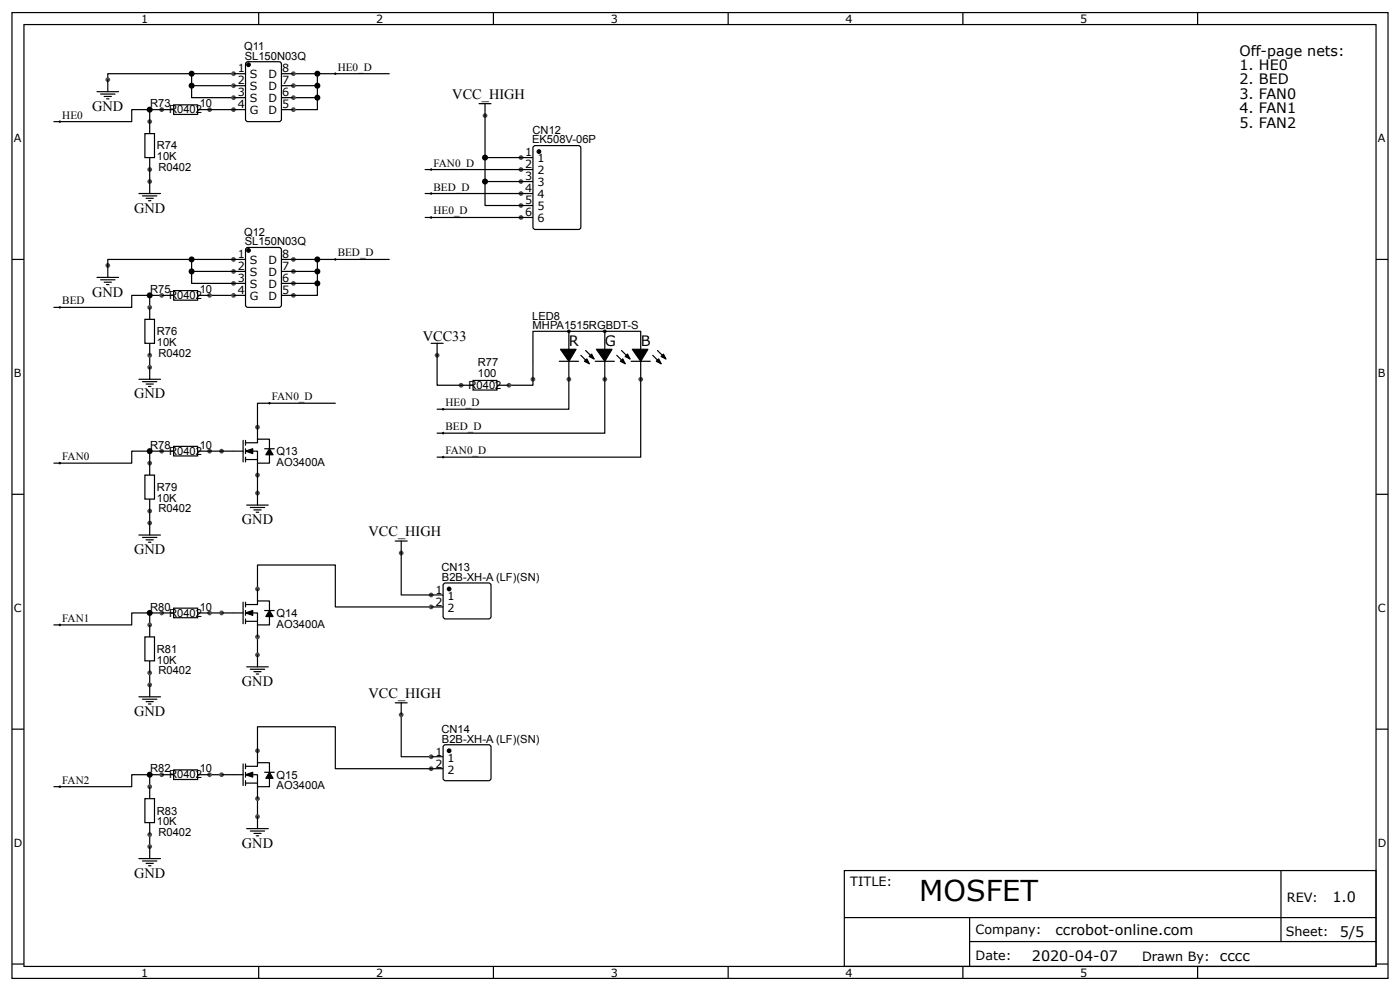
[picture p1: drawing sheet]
<svg xmlns="http://www.w3.org/2000/svg" width="309mm" height="219mm" viewBox="0 0 309 219" stroke-linecap="round" stroke-linejoin="round" font-family="sans-serif">
<g fill="none" stroke="#000" stroke-width=".26">
<path d="M2.6 2.8h304.1v213.2h-304.1zM5.3 5.4h298.7v208h-298.7zM57.1 2.8v2.6M109 2.8v2.6M160.9 2.8v2.6M212.7 2.8v2.6M264.6 2.8v2.6M118 32.2l9.8-.1 .5 .3v17.7l-.2 .5-9.8 .1-.5-.3-.1-17.7zM2.6 57.3h2.7M304 57.3h2.7M2.6 109.1h2.7M304 109.1h2.7"/>
<path d="M2.6 161h2.7M304 161h2.7M186.5 192.2h117.5v21.2h-117.5zM283 192.2v15.7M2.6 212.9h2.7M57.1 213.4v2.6M109 213.4v2.6M160.9 213.4v2.6M186.6 202.6h117.3M212.7 213.4v2.6M214.2 207.9h89.7M214.2 202.6v10.6"/>
<path d="M264.6 213.4v2.6M304 212.9h2.7"/>
</g>
<circle cx="119.1" cy="33.5" r=".4" fill="#000" stroke="#000" stroke-width=".26"/>
<circle cx="115.1" cy="34.8" r=".53" fill="#4f4f4f"/>
<path d="M115.1 34.8h2.6" fill="none" stroke="#000" stroke-width=".26"/>
<circle cx="115.1" cy="37.4" r=".53" fill="#4f4f4f"/>
<path d="M115.1 37.4h2.6" fill="none" stroke="#000" stroke-width=".26"/>
<circle cx="115.1" cy="40.1" r=".53" fill="#4f4f4f"/>
<path d="M115.1 40.1h2.6" fill="none" stroke="#000" stroke-width=".26"/>
<circle cx="115.1" cy="42.7" r=".53" fill="#4f4f4f"/>
<path d="M115.1 42.7h2.6" fill="none" stroke="#000" stroke-width=".26"/>
<circle cx="115.1" cy="45.4" r=".53" fill="#4f4f4f"/>
<path d="M115.1 45.4h2.6" fill="none" stroke="#000" stroke-width=".26"/>
<circle cx="115.1" cy="48" r=".53" fill="#4f4f4f"/>
<path d="M115.1 48h2.6M51.6 99.6h2.1M53.7 97.2v4.8M54.2 97.8h2.7v-.8h2.6v2.1M54.2 99.6h2.7v2.7h2.6v-1.9M54.2 97.2v1.1M54.2 99.1v1M58.5 99.1h2.1M54.2 101.5h2.7M54.2 100.9v1.1" fill="none" stroke="#000" stroke-width=".26"/>
<path d="M54.2 99.6l1.6-.5v1zM59.5 99.1l.8 1.3h-1.6z" fill="#000" stroke="#000" stroke-width=".26"/>
<circle cx="56.9" cy="94.3" r=".53" fill="#4f4f4f"/>
<path d="M56.9 94.3v2.7" fill="none" stroke="#000" stroke-width=".26"/>
<circle cx="48.9" cy="99.6" r=".53" fill="#4f4f4f"/>
<path d="M48.9 99.6h2.7" fill="none" stroke="#000" stroke-width=".26"/>
<circle cx="56.9" cy="104.9" r=".53" fill="#4f4f4f"/>
<path d="M56.9 102.3v2.6" fill="none" stroke="#000" stroke-width=".26"/>
<path d="M146 78.7l.6-.5 .5 1zM145 79.8l.5-.6 .5 1.1z" fill="#000" stroke="#000" stroke-width=".26"/>
<circle cx="141.6" cy="83.7" r=".53" fill="#4f4f4f"/>
<path d="M131.5 79.8h4.2M136.3 78.4l1.8 1.9M137.3 77.4l1.9 1.8M139.4 79.8h4.3M141.6 79.8v3.9M144.2 78.4l1.8 1.9M145.3 77.4l1.8 1.8" fill="none" stroke="#000" stroke-width=".26"/>
<path d="M131.8 77.1h3.4l-1.6 2.7zM139.7 77.1h3.4l-1.5 2.7z" fill="#000" stroke="#000" stroke-width=".26"/>
<circle cx="133.6" cy="83.7" r=".53" fill="#4f4f4f"/>
<path d="M123.6 79.8h4.2M133.6 79.8v3.9" fill="none" stroke="#000" stroke-width=".26"/>
<path d="M123.8 77.1h3.5l-1.6 2.7zM138.1 78.7l.5-.5 .6 1zM137.1 79.8l.5-.6 .5 1.1z" fill="#000" stroke="#000" stroke-width=".26"/>
<circle cx="117.7" cy="83.7" r=".53" fill="#4f4f4f"/>
<path d="M117.7 79.8v3.9M128.3 78.4l1.9 1.9M129.4 77.4l1.8 1.8" fill="none" stroke="#000" stroke-width=".26"/>
<circle cx="125.7" cy="83.7" r=".53" fill="#4f4f4f"/>
<g fill="none" stroke="#000" stroke-width=".26">
<path d="M125.7 73.2v3.9M125.7 79.8v3.9M133.6 73.2v3.9M141.6 77.1v-3.9h-23.9v6.6M117.7 83.7v1.4h-5.3"/>
<circle cx="125.7" cy="73.2" r=".26"/>
<circle cx="133.6" cy="73.2" r=".26"/>
</g>
<path d="M130.2 78.7l.5-.5 .5 1zM129.1 79.8l.5-.6 .6 1.1z" fill="#000" stroke="#000" stroke-width=".26"/>
<circle cx="33.1" cy="26.9" r=".53" fill="#4f4f4f"/>
<path d="M33.1 26.9v2.6" fill="none" stroke="#000" stroke-width=".26"/>
<circle cx="33.1" cy="37.4" r=".53" fill="#4f4f4f"/>
<path d="M32 29.5h2.1v5.3h-2.1zM33.1 34.8v2.6" fill="none" stroke="#000" stroke-width=".26"/>
<circle cx="46.3" cy="24.2" r=".53" fill="#4f4f4f"/>
<path d="M43.7 24.2h2.6" fill="none" stroke="#000" stroke-width=".26"/>
<circle cx="35.7" cy="24.2" r=".53" fill="#4f4f4f"/>
<path d="M35.7 24.2h2.7M38.4 23.2h5.3v2.1h-5.3z" fill="none" stroke="#000" stroke-width=".26"/>
<circle cx="33.1" cy="40.1" r=".53" fill="#4f4f4f"/>
<g fill="none" stroke="#000" stroke-width=".26">
<path d="M42.3 16.3v5.3h9.3M42.3 18.9h9.3M51.6 16.3h-27.8v1.3M54.3 13.9l.5-.3h6.8l.5 .3 .1 12.4-.3 .5-7.1 .1-.5-.3zM64.8 18.9h5.3M64.8 16.3h21.2M70.1 16.3v7.9h-5.3M33.1 37.4v5.3M35.7 24.2h-2.6v2.7M64.8 21.6h5.3M30.7 42.7h4.8M31.5 43.3h3.2"/>
<path d="M32.3 43.8h1.6M32.8 44.3h.5"/>
</g>
<circle cx="54.9" cy="14.3" r=".4" fill="#000" stroke="#000" stroke-width=".26"/>
<circle cx="51.6" cy="16.3" r=".53" fill="#4f4f4f"/>
<path d="M51.6 16.3h2.6" fill="none" stroke="#000" stroke-width=".26"/>
<circle cx="51.6" cy="18.9" r=".53" fill="#4f4f4f"/>
<path d="M51.6 18.9h2.6" fill="none" stroke="#000" stroke-width=".26"/>
<circle cx="51.6" cy="21.6" r=".53" fill="#4f4f4f"/>
<path d="M51.6 21.6h2.6" fill="none" stroke="#000" stroke-width=".26"/>
<circle cx="51.6" cy="24.2" r=".53" fill="#4f4f4f"/>
<path d="M51.6 24.2h2.6" fill="none" stroke="#000" stroke-width=".26"/>
<circle cx="64.8" cy="24.2" r=".53" fill="#4f4f4f"/>
<path d="M62.2 24.2h2.6" fill="none" stroke="#000" stroke-width=".26"/>
<circle cx="64.8" cy="21.6" r=".53" fill="#4f4f4f"/>
<path d="M62.2 21.6h2.6" fill="none" stroke="#000" stroke-width=".26"/>
<circle cx="64.8" cy="18.9" r=".53" fill="#4f4f4f"/>
<path d="M62.2 18.9h2.6" fill="none" stroke="#000" stroke-width=".26"/>
<circle cx="64.8" cy="16.3" r=".53" fill="#4f4f4f"/>
<path d="M62.2 16.3h2.6" fill="none" stroke="#000" stroke-width=".26"/>
<circle cx="23.8" cy="17.6" r=".53" fill="#4f4f4f"/>
<path d="M23.8 17.6v2.6M21.4 20.2h4.8M22.2 20.8h3.2M23 21.3h1.6M23.5 21.8h.6M33.1 24.2h-4v2.7h-17.2M46.3 24.2h5.3M33.1 65.2h-4v2.7h-17.2M46.3 65.2h5.3" fill="none" stroke="#000" stroke-width=".26"/>
<circle cx="23.8" cy="58.6" r=".53" fill="#4f4f4f"/>
<path d="M23.8 58.6v2.7M54.5 54.7l7.1-.1 .5 .3 .1 12.4-.3 .5-7.1 .1-.5-.3-.1-12.4zM21.4 61.3h4.8M22.2 61.8h3.2M23 62.3h1.6M23.5 62.8h.6" fill="none" stroke="#000" stroke-width=".26"/>
<circle cx="54.9" cy="55.3" r=".4" fill="#000" stroke="#000" stroke-width=".26"/>
<circle cx="51.6" cy="57.3" r=".53" fill="#4f4f4f"/>
<path d="M51.6 57.3h2.6" fill="none" stroke="#000" stroke-width=".26"/>
<circle cx="51.6" cy="59.9" r=".53" fill="#4f4f4f"/>
<path d="M51.6 59.9h2.6" fill="none" stroke="#000" stroke-width=".26"/>
<circle cx="51.6" cy="62.6" r=".53" fill="#4f4f4f"/>
<path d="M51.6 62.6h2.6" fill="none" stroke="#000" stroke-width=".26"/>
<circle cx="51.6" cy="65.2" r=".53" fill="#4f4f4f"/>
<path d="M51.6 65.2h2.6" fill="none" stroke="#000" stroke-width=".26"/>
<circle cx="64.8" cy="65.2" r=".53" fill="#4f4f4f"/>
<path d="M62.2 65.2h2.6" fill="none" stroke="#000" stroke-width=".26"/>
<circle cx="64.8" cy="62.6" r=".53" fill="#4f4f4f"/>
<path d="M62.2 62.6h2.6" fill="none" stroke="#000" stroke-width=".26"/>
<circle cx="64.8" cy="59.9" r=".53" fill="#4f4f4f"/>
<path d="M62.2 59.9h2.6" fill="none" stroke="#000" stroke-width=".26"/>
<circle cx="64.8" cy="57.3" r=".53" fill="#4f4f4f"/>
<path d="M42.3 57.3v5.3h9.3M42.3 59.9h9.3M51.6 57.3h-27.8v1.3M62.2 57.3h23.8M64.8 59.9h5.3M70.1 57.3v7.9h-5.3M33.1 78.4v2.7M35.7 65.2h-2.6v2.7M64.8 62.6h5.3" fill="none" stroke="#000" stroke-width=".26"/>
<circle cx="33.1" cy="81.1" r=".53" fill="#4f4f4f"/>
<path d="M30.7 83.7h4.8M31.5 84.3h3.2M32.3 84.8h1.6M32.8 85.3h.5M33.1 81.1v2.6" fill="none" stroke="#000" stroke-width=".26"/>
<circle cx="46.3" cy="65.2" r=".53" fill="#4f4f4f"/>
<path d="M43.7 65.2h2.6" fill="none" stroke="#000" stroke-width=".26"/>
<circle cx="35.7" cy="65.2" r=".53" fill="#4f4f4f"/>
<path d="M35.7 65.2h2.7M38.4 64.2h5.3v2.1h-5.3z" fill="none" stroke="#000" stroke-width=".26"/>
<circle cx="33.1" cy="67.9" r=".53" fill="#4f4f4f"/>
<path d="M33.1 67.9v2.6" fill="none" stroke="#000" stroke-width=".26"/>
<circle cx="33.1" cy="78.4" r=".53" fill="#4f4f4f"/>
<path d="M32 70.5h2.1v5.3h-2.1zM33.1 75.8v2.6" fill="none" stroke="#000" stroke-width=".26"/>
<g fill="#000">
<path d="M13.2 26.6v.5zM13 26.9h.5z"/>
<path d="M13.2 67.6v.5zM13 67.9h.5z"/>
<path d="M13.2 102v.5zM13 102.3h.5z"/>
<circle cx="13.2" cy="26.9" r=".26"/>
<circle cx="13.2" cy="67.9" r=".26"/>
<circle cx="13.2" cy="102.3" r=".26"/>
</g>
<circle cx="33.1" cy="102.3" r=".53" fill="#4f4f4f"/>
<path d="M33.1 102.3v2.6" fill="none" stroke="#000" stroke-width=".26"/>
<circle cx="33.1" cy="112.8" r=".53" fill="#4f4f4f"/>
<path d="M32 104.9h2.1v5.3h-2.1zM33.1 110.2v2.6" fill="none" stroke="#000" stroke-width=".26"/>
<circle cx="46.3" cy="99.6" r=".53" fill="#4f4f4f"/>
<path d="M43.7 99.6h2.6" fill="none" stroke="#000" stroke-width=".26"/>
<circle cx="35.7" cy="99.6" r=".53" fill="#4f4f4f"/>
<path d="M35.7 99.6h2.7M38.4 98.6h5.3v2.1h-5.3z" fill="none" stroke="#000" stroke-width=".26"/>
<circle cx="33.1" cy="115.5" r=".53" fill="#4f4f4f"/>
<path d="M35.7 99.6h-2.6v2.7M30.7 118.1h4.8M31.5 118.7h3.2M32.3 119.2h1.6M32.8 119.7h.5M33.1 112.8v5.3" fill="none" stroke="#000" stroke-width=".26"/>
<circle cx="56.9" cy="108.9" r=".53" fill="#4f4f4f"/>
<path d="M33.1 99.6h-4v2.7h-17.2M46.3 99.6h2.6M74.1 89h-17.2v5.3M54.5 111.5h4.8M55.3 112.1h3.2M56.1 112.6h1.6M56.6 113.1h.5M56.9 104.9v6.6M33.1 135.3h-4v2.7h-17.2M46.3 135.3h2.6M56.9 130v-5.2h17.2v9.2h21.1M56.9 140.6v4" fill="none" stroke="#000" stroke-width=".26"/>
<circle cx="56.9" cy="144.6" r=".53" fill="#4f4f4f"/>
<path d="M35.7 135.3h-2.6v2.7M33.1 148.6v2.6M54.5 147.2h4.8M55.3 147.8h3.2M56.1 148.3h1.6M56.6 148.8h.5M56.9 144.6v2.6" fill="none" stroke="#000" stroke-width=".26"/>
<circle cx="33.1" cy="151.2" r=".53" fill="#4f4f4f"/>
<path d="M30.7 153.9h4.8M31.5 154.4h3.2M32.3 154.9h1.6M32.8 155.4h.5M33.1 151.2v2.7" fill="none" stroke="#000" stroke-width=".26"/>
<circle cx="46.3" cy="135.3" r=".53" fill="#4f4f4f"/>
<path d="M43.7 135.3h2.6" fill="none" stroke="#000" stroke-width=".26"/>
<circle cx="35.7" cy="135.3" r=".53" fill="#4f4f4f"/>
<path d="M35.7 135.3h2.7M38.4 134.3h5.3v2.1h-5.3z" fill="none" stroke="#000" stroke-width=".26"/>
<circle cx="33.1" cy="138" r=".53" fill="#4f4f4f"/>
<path d="M33.1 138v2.6" fill="none" stroke="#000" stroke-width=".26"/>
<circle cx="33.1" cy="148.6" r=".53" fill="#4f4f4f"/>
<path d="M51.6 135.3h2.1M53.7 133v4.7M54.2 133.5h2.7v-.8h2.6v2.1M54.2 135.3h2.7v2.7h2.6v-1.9M54.2 137.2h2.7M54.2 133v1M54.2 134.8v1.1M54.2 136.7v1M58.5 134.8h2.1M32 140.6h2.1v5.3h-2.1zM33.1 145.9v2.7" fill="none" stroke="#000" stroke-width=".26"/>
<g fill="#000">
<path d="M13.2 137.7v.5zM13 138h.5z"/>
<circle cx="13.2" cy="138" r=".26"/>
</g>
<path d="M54.2 135.3l1.6-.5v1.1zM59.5 134.8l.8 1.3h-1.6z" fill="#000" stroke="#000" stroke-width=".26"/>
<circle cx="56.9" cy="130" r=".53" fill="#4f4f4f"/>
<path d="M56.9 130v2.7" fill="none" stroke="#000" stroke-width=".26"/>
<circle cx="48.9" cy="135.3" r=".53" fill="#4f4f4f"/>
<path d="M48.9 135.3h2.7" fill="none" stroke="#000" stroke-width=".26"/>
<circle cx="56.9" cy="140.6" r=".53" fill="#4f4f4f"/>
<path d="M56.9 138v2.6M33.1 171.1h-4v2.6h-17.2M46.3 171.1h2.6M56.9 176.3v4" fill="none" stroke="#000" stroke-width=".26"/>
<circle cx="56.9" cy="180.3" r=".53" fill="#4f4f4f"/>
<path d="M35.7 171.1h-2.6v2.6M33.1 184.3v2.6M54.5 183h4.8M55.3 183.5h3.2M56.1 184h1.6M56.6 184.5h.5M56.9 180.3v2.7" fill="none" stroke="#000" stroke-width=".26"/>
<circle cx="33.1" cy="186.9" r=".53" fill="#4f4f4f"/>
<path d="M30.7 189.6h4.8M31.5 190.1h3.2M32.3 190.6h1.6M32.8 191.2h.5M33.1 186.9v2.7" fill="none" stroke="#000" stroke-width=".26"/>
<circle cx="46.3" cy="171.1" r=".53" fill="#4f4f4f"/>
<path d="M43.7 171.1h2.6" fill="none" stroke="#000" stroke-width=".26"/>
<circle cx="35.7" cy="171.1" r=".53" fill="#4f4f4f"/>
<path d="M35.7 171.1h2.7M38.4 170h5.3v2.1h-5.3z" fill="none" stroke="#000" stroke-width=".26"/>
<circle cx="33.1" cy="173.7" r=".53" fill="#4f4f4f"/>
<path d="M33.1 173.7v2.6" fill="none" stroke="#000" stroke-width=".26"/>
<circle cx="33.1" cy="184.3" r=".53" fill="#4f4f4f"/>
<path d="M32 176.3h2.1v5.3h-2.1zM51.6 171.1h2.1M53.7 168.7v4.7M54.2 169.2h2.7v-.8h2.6v2.1M54.2 171.1h2.7v2.6h2.6v-1.9M54.2 172.9h2.7M54.2 168.7v1M54.2 170.5v1.1M54.2 172.4v1M58.5 170.5h2.1M33.1 181.6v2.7" fill="none" stroke="#000" stroke-width=".26"/>
<g fill="#000">
<path d="M13.2 173.4v.6zM13 173.7h.5z"/>
<circle cx="13.2" cy="173.7" r=".26"/>
</g>
<path d="M54.2 171.1l1.6-.6v1.1zM59.5 170.5l.8 1.3h-1.6z" fill="#000" stroke="#000" stroke-width=".26"/>
<circle cx="56.9" cy="165.8" r=".53" fill="#4f4f4f"/>
<path d="M56.9 165.8v2.6" fill="none" stroke="#000" stroke-width=".26"/>
<circle cx="48.9" cy="171.1" r=".53" fill="#4f4f4f"/>
<path d="M48.9 171.1h2.7" fill="none" stroke="#000" stroke-width=".26"/>
<circle cx="56.9" cy="176.3" r=".53" fill="#4f4f4f"/>
<path d="M56.9 173.7v2.6" fill="none" stroke="#000" stroke-width=".26"/>
<circle cx="107.2" cy="25.5" r=".53" fill="#4f4f4f"/>
<path d="M93.9 37.4h21.2M105.8 22.9h2.7M107.2 22.9v11.9h7.9M107.2 34.8v5.3h7.9M93.9 42.7h21.2M93.9 48h21.2M107.2 40.1v5.3h7.9M125.7 83.7v6.7h-29.1M133.6 83.7v11.9h-37M141.6 83.7v17.2h-45M98.2 128.8h10l.3 .4-.1 7.2-.5 .3-9.7-.1-.3-.5v-6.9z" fill="none" stroke="#000" stroke-width=".26"/>
<g fill="#000">
<path d="M74.1 16v.5zM73.8 16.3h.5z"/>
<path d="M95.2 37.2v.5zM95 37.4h.5z"/>
<path d="M74.1 57v.5zM73.8 57.3h.5z"/>
<path d="M95.2 42.5v.5zM95 42.7h.5z"/>
<path d="M95.2 47.8v.5zM95 48h.5z"/>
<path d="M59.5 88.8v.5zM59.3 89h.5z"/>
<path d="M97.9 90.1v.5zM97.6 90.4h.6z"/>
<path d="M97.9 95.4v.5zM97.6 95.6h.6z"/>
<path d="M97.9 100.7v.5zM97.6 100.9h.6z"/>
<circle cx="74.1" cy="16.3" r=".26"/>
<circle cx="95.2" cy="37.4" r=".26"/>
<circle cx="74.1" cy="57.3" r=".26"/>
<circle cx="95.2" cy="48" r=".26"/>
<circle cx="95.2" cy="42.7" r=".26"/>
<circle cx="59.5" cy="89" r=".26"/>
<circle cx="97.9" cy="95.6" r=".26"/>
<circle cx="97.9" cy="90.4" r=".26"/>
<circle cx="97.9" cy="100.9" r=".26"/>
</g>
<circle cx="99.2" cy="130" r=".4" fill="#000" stroke="#000" stroke-width=".26"/>
<circle cx="95.2" cy="131.4" r=".53" fill="#4f4f4f"/>
<path d="M95.2 131.4h2.7" fill="none" stroke="#000" stroke-width=".26"/>
<circle cx="95.2" cy="134" r=".53" fill="#4f4f4f"/>
<path d="M95.2 134h2.7" fill="none" stroke="#000" stroke-width=".26"/>
<circle cx="88.6" cy="122.1" r=".53" fill="#4f4f4f"/>
<path d="M87.3 119.5h2.7M88.6 119.5v11.9h6.6M88.6 157.8v9.3h6.6" fill="none" stroke="#000" stroke-width=".26"/>
<circle cx="88.6" cy="157.8" r=".53" fill="#4f4f4f"/>
<path d="M87.3 155.2h2.7M88.6 155.2v2.6M98 164.7l.4-.3 9.8 .1 .3 .5-.1 7.1-.5 .3-9.7-.1-.3-.5z" fill="none" stroke="#000" stroke-width=".26"/>
<circle cx="99.2" cy="165.8" r=".4" fill="#000" stroke="#000" stroke-width=".26"/>
<circle cx="95.2" cy="167.1" r=".53" fill="#4f4f4f"/>
<path d="M95.2 167.1h2.7" fill="none" stroke="#000" stroke-width=".26"/>
<circle cx="95.2" cy="169.7" r=".53" fill="#4f4f4f"/>
<path d="M56.9 165.8v-5.3h17.2v9.2h23.8" fill="none" stroke="#000" stroke-width=".26"/>
<circle cx="96.6" cy="78.4" r=".53" fill="#4f4f4f"/>
<path d="M95.2 75.8h2.7M96.6 75.8v2.6" fill="none" stroke="#000" stroke-width=".26"/>
<circle cx="112.4" cy="85.1" r=".53" fill="#4f4f4f"/>
<path d="M109.8 85.1h2.6" fill="none" stroke="#000" stroke-width=".26"/>
<circle cx="101.9" cy="85.1" r=".53" fill="#4f4f4f"/>
<path d="M96.6 78.4v6.7h7.9M104.5 84h5.3v2.1h-5.3z" fill="none" stroke="#000" stroke-width=".26"/>
<circle cx="33.1" cy="135.3" r=".53" fill="#4f4f4f"/>
<circle cx="33.1" cy="135.3" r=".66" fill="#000"/>
<circle cx="33.1" cy="99.6" r=".53" fill="#4f4f4f"/>
<circle cx="33.1" cy="99.6" r=".66" fill="#000"/>
<circle cx="33.1" cy="65.2" r=".53" fill="#4f4f4f"/>
<circle cx="33.1" cy="65.2" r=".66" fill="#000"/>
<circle cx="70.1" cy="59.9" r=".53" fill="#4f4f4f"/>
<circle cx="70.1" cy="59.9" r=".66" fill="#000"/>
<circle cx="42.3" cy="57.3" r=".53" fill="#4f4f4f"/>
<circle cx="42.3" cy="57.3" r=".66" fill="#000"/>
<circle cx="42.3" cy="59.9" r=".53" fill="#4f4f4f"/>
<circle cx="42.3" cy="59.9" r=".66" fill="#000"/>
<circle cx="70.1" cy="57.3" r=".53" fill="#4f4f4f"/>
<circle cx="70.1" cy="57.3" r=".66" fill="#000"/>
<circle cx="70.1" cy="62.6" r=".53" fill="#4f4f4f"/>
<circle cx="70.1" cy="62.6" r=".66" fill="#000"/>
<circle cx="70.1" cy="21.6" r=".53" fill="#4f4f4f"/>
<circle cx="70.1" cy="21.6" r=".66" fill="#000"/>
<circle cx="70.1" cy="16.3" r=".53" fill="#4f4f4f"/>
<circle cx="70.1" cy="16.3" r=".66" fill="#000"/>
<circle cx="42.3" cy="18.9" r=".53" fill="#4f4f4f"/>
<circle cx="42.3" cy="18.9" r=".66" fill="#000"/>
<circle cx="42.3" cy="16.3" r=".53" fill="#4f4f4f"/>
<circle cx="42.3" cy="16.3" r=".66" fill="#000"/>
<circle cx="70.1" cy="18.9" r=".53" fill="#4f4f4f"/>
<circle cx="70.1" cy="18.9" r=".66" fill="#000"/>
<circle cx="33.1" cy="24.2" r=".53" fill="#4f4f4f"/>
<circle cx="33.1" cy="24.2" r=".66" fill="#000"/>
<circle cx="33.1" cy="171.1" r=".53" fill="#4f4f4f"/>
<circle cx="33.1" cy="171.1" r=".66" fill="#000"/>
<circle cx="107.2" cy="34.8" r=".53" fill="#4f4f4f"/>
<circle cx="107.2" cy="34.8" r=".66" fill="#000"/>
<circle cx="107.2" cy="40.1" r=".53" fill="#4f4f4f"/>
<circle cx="107.2" cy="40.1" r=".66" fill="#000"/>
<text font-size="6.3" x="203.1" y="199">MOSFET</text>
<g font-size="3.2">
<text x="273.8" y="12.3">Off-page nets:</text>
<text x="273.8" y="15.5">1. HE0</text>
<text x="99.9" y="21.8">VCC_HIGH</text>
<text x="273.8" y="18.7">2. BED</text>
<text x="273.8" y="21.8">3. FAN0</text>
<text x="20.4" y="24.5">GND</text>
<text x="273.8" y="25">4. FAN1</text>
<text x="273.8" y="28.2">5. FAN2</text>
<text x="29.6" y="47">GND</text>
<text x="20.4" y="65.5">GND</text>
<text x="93.4" y="75.3">VCC33</text>
<text x="125.7" y="76.3">R</text>
<text x="133.6" y="76.3">G</text>
<text x="141.6" y="76.3">B</text>
<text x="29.6" y="88">GND</text>
<text x="53.4" y="115.8">GND</text>
<text x="81.4" y="118.4">VCC_HIGH</text>
<text x="29.6" y="122.4">GND</text>
<text x="53.4" y="151.5">GND</text>
<text x="81.4" y="154.1">VCC_HIGH</text>
<text x="29.6" y="158.1">GND</text>
<text x="53.4" y="187.2">GND</text>
<text x="29.6" y="193.8">GND</text>
<text x="294.4" y="199.2">1.0</text>
<text x="233.2" y="206.3">ccrobot-online.com</text>
<text x="296" y="206.9">5/5</text>
<text x="228" y="212.2">2020-04-07</text>
</g>
<g font-size="2.8">
<text x="187.9" y="195.7">TITLE:</text>
<text x="284.3" y="199.2">REV:</text>
<text x="215.5" y="206.3">Company:</text>
<text x="284.1" y="206.8">Sheet:</text>
<text x="215.5" y="212.1">Date:</text>
<text x="252.3" y="212.1">Drawn By: cccc</text>
</g>
<g font-size="2.5">
<text x="31.2" y="5">1</text>
<text x="83.1" y="5">2</text>
<text x="134.9" y="5">3</text>
<text x="186.8" y="5">4</text>
<text x="238.7" y="5">5</text>
<text x="53.9" y="11">Q11</text>
<text x="52.5" y="16">1</text>
<text x="54.1" y="13.2">SL150N03Q</text>
<text x="55.2" y="17.3">S</text>
<text x="59.3" y="17.3">D</text>
<text x="62.3" y="16">8</text>
<text x="74.6" y="15.6">HE0_D</text>
<text x="33.2" y="23.7">R73</text>
<text x="44.1" y="23.7">10</text>
<text x="52.5" y="18.7">2</text>
<text x="52.5" y="21.3">3</text>
<text x="52.5" y="23.9">4</text>
<text x="55.2" y="20">S</text>
<text x="55.2" y="22.6">S</text>
<text x="59.3" y="22.6">D</text>
<text x="59.3" y="20">D</text>
<text x="62.3" y="23.9">5</text>
<text x="62.3" y="21.3">6</text>
<text x="62.3" y="18.7">7</text>
<text x="13.8" y="26.2">HE0</text>
<text x="37.4" y="25">R0402</text>
<text x="55.2" y="25.3">G</text>
<text x="59.3" y="25.3">D</text>
<text x="117.7" y="29.5">CN12</text>
<text x="3" y="31.4">A</text>
<text x="34.7" y="35.4">10K</text>
<text x="34.7" y="33">R74</text>
<text x="116" y="34.5">1</text>
<text x="117.5" y="31.7">EK508V-06P</text>
<text x="118.7" y="35.9">1</text>
<text x="304.4" y="31.4">A</text>
<text x="35" y="37.7">R0402</text>
<text x="95.8" y="36.8">FAN0_D</text>
<text x="116" y="37.2">2</text>
<text x="116" y="39.8">3</text>
<text x="118.7" y="38.5">2</text>
<text x="118.7" y="41.1">3</text>
<text x="95.8" y="42.1">BED_D</text>
<text x="95.8" y="47.4">HE0_D</text>
<text x="116" y="42.5">4</text>
<text x="116" y="45.1">5</text>
<text x="116" y="47.8">6</text>
<text x="118.7" y="43.8">4</text>
<text x="118.7" y="46.4">5</text>
<text x="53.9" y="52.1">Q12</text>
<text x="118.7" y="49.1">6</text>
<text x="52.5" y="57">1</text>
<text x="52.5" y="59.7">2</text>
<text x="54.1" y="54.2">SL150N03Q</text>
<text x="55.2" y="58.3">S</text>
<text x="59.3" y="58.3">D</text>
<text x="62.3" y="59.7">7</text>
<text x="62.3" y="57">8</text>
<text x="74.6" y="56.6">BED_D</text>
<text x="33.2" y="64.7">R75</text>
<text x="44.1" y="64.7">10</text>
<text x="52.5" y="62.3">3</text>
<text x="52.5" y="65">4</text>
<text x="55.2" y="61">S</text>
<text x="55.2" y="63.6">S</text>
<text x="59.3" y="63.6">D</text>
<text x="59.3" y="61">D</text>
<text x="62.3" y="65">5</text>
<text x="62.3" y="62.3">6</text>
<text x="13.8" y="67.2">BED</text>
<text x="37.4" y="66.1">R0402</text>
<text x="55.2" y="66.3">G</text>
<text x="59.3" y="66.3">D</text>
<text x="117.6" y="70.6">LED8</text>
<text x="34.7" y="76.4">10K</text>
<text x="34.7" y="74">R76</text>
<text x="117.7" y="72.7">MHPA1515RGBDT-S</text>
<text x="3" y="83.2">B</text>
<text x="35" y="78.8">R0402</text>
<text x="105.6" y="83.2">100</text>
<text x="105.6" y="80.8">R77</text>
<text x="304.4" y="83.2">B</text>
<text x="60.1" y="88.4">FAN0_D</text>
<text x="98.4" y="89.7">HE0_D</text>
<text x="103.5" y="85.9">R0402</text>
<text x="98.4" y="95">BED_D</text>
<text x="13.8" y="101.6">FAN0</text>
<text x="33.2" y="99.1">R78</text>
<text x="37.4" y="100.5">R0402</text>
<text x="44.1" y="99.1">10</text>
<text x="61.1" y="100.5">Q13</text>
<text x="98.4" y="100.3">FAN0_D</text>
<text x="61.1" y="102.9">AO3400A</text>
<text x="34.7" y="110.8">10K</text>
<text x="34.7" y="108.4">R79</text>
<text x="35" y="113.2">R0402</text>
<text x="96.2" y="131.1">1</text>
<text x="97.5" y="126.1">CN13</text>
<text x="97.6" y="128.3">B2B-XH-A (LF)(SN)</text>
<text x="3" y="135.1">C</text>
<text x="13.8" y="137.3">FAN1</text>
<text x="33.2" y="134.8">R80</text>
<text x="37.4" y="136.2">R0402</text>
<text x="44.1" y="134.8">10</text>
<text x="61.1" y="136.2">Q14</text>
<text x="96.2" y="133.7">2</text>
<text x="98.9" y="132.4">1</text>
<text x="98.9" y="135.1">2</text>
<text x="304.4" y="135.1">C</text>
<text x="61.1" y="138.6">AO3400A</text>
<text x="34.7" y="146.5">10K</text>
<text x="34.7" y="144.1">R81</text>
<text x="35" y="148.9">R0402</text>
<text x="97.5" y="161.9">CN14</text>
<text x="96.2" y="166.8">1</text>
<text x="97.6" y="164">B2B-XH-A (LF)(SN)</text>
<text x="13.8" y="173">FAN2</text>
<text x="33.2" y="170.6">R82</text>
<text x="37.4" y="171.9">R0402</text>
<text x="44.1" y="170.6">10</text>
<text x="61.1" y="171.9">Q15</text>
<text x="96.2" y="169.5">2</text>
<text x="98.9" y="168.1">1</text>
<text x="98.9" y="170.8">2</text>
<text x="34.7" y="179.9">R83</text>
<text x="61.1" y="174.3">AO3400A</text>
<text x="34.7" y="182.2">10K</text>
<text x="35" y="184.6">R0402</text>
<text x="3" y="186.9">D</text>
<text x="304.4" y="186.9">D</text>
<text x="31.2" y="215.6">1</text>
<text x="83.1" y="215.6">2</text>
<text x="134.9" y="215.6">3</text>
<text x="186.8" y="215.6">4</text>
<text x="238.7" y="215.6">5</text>
</g>
</svg>
